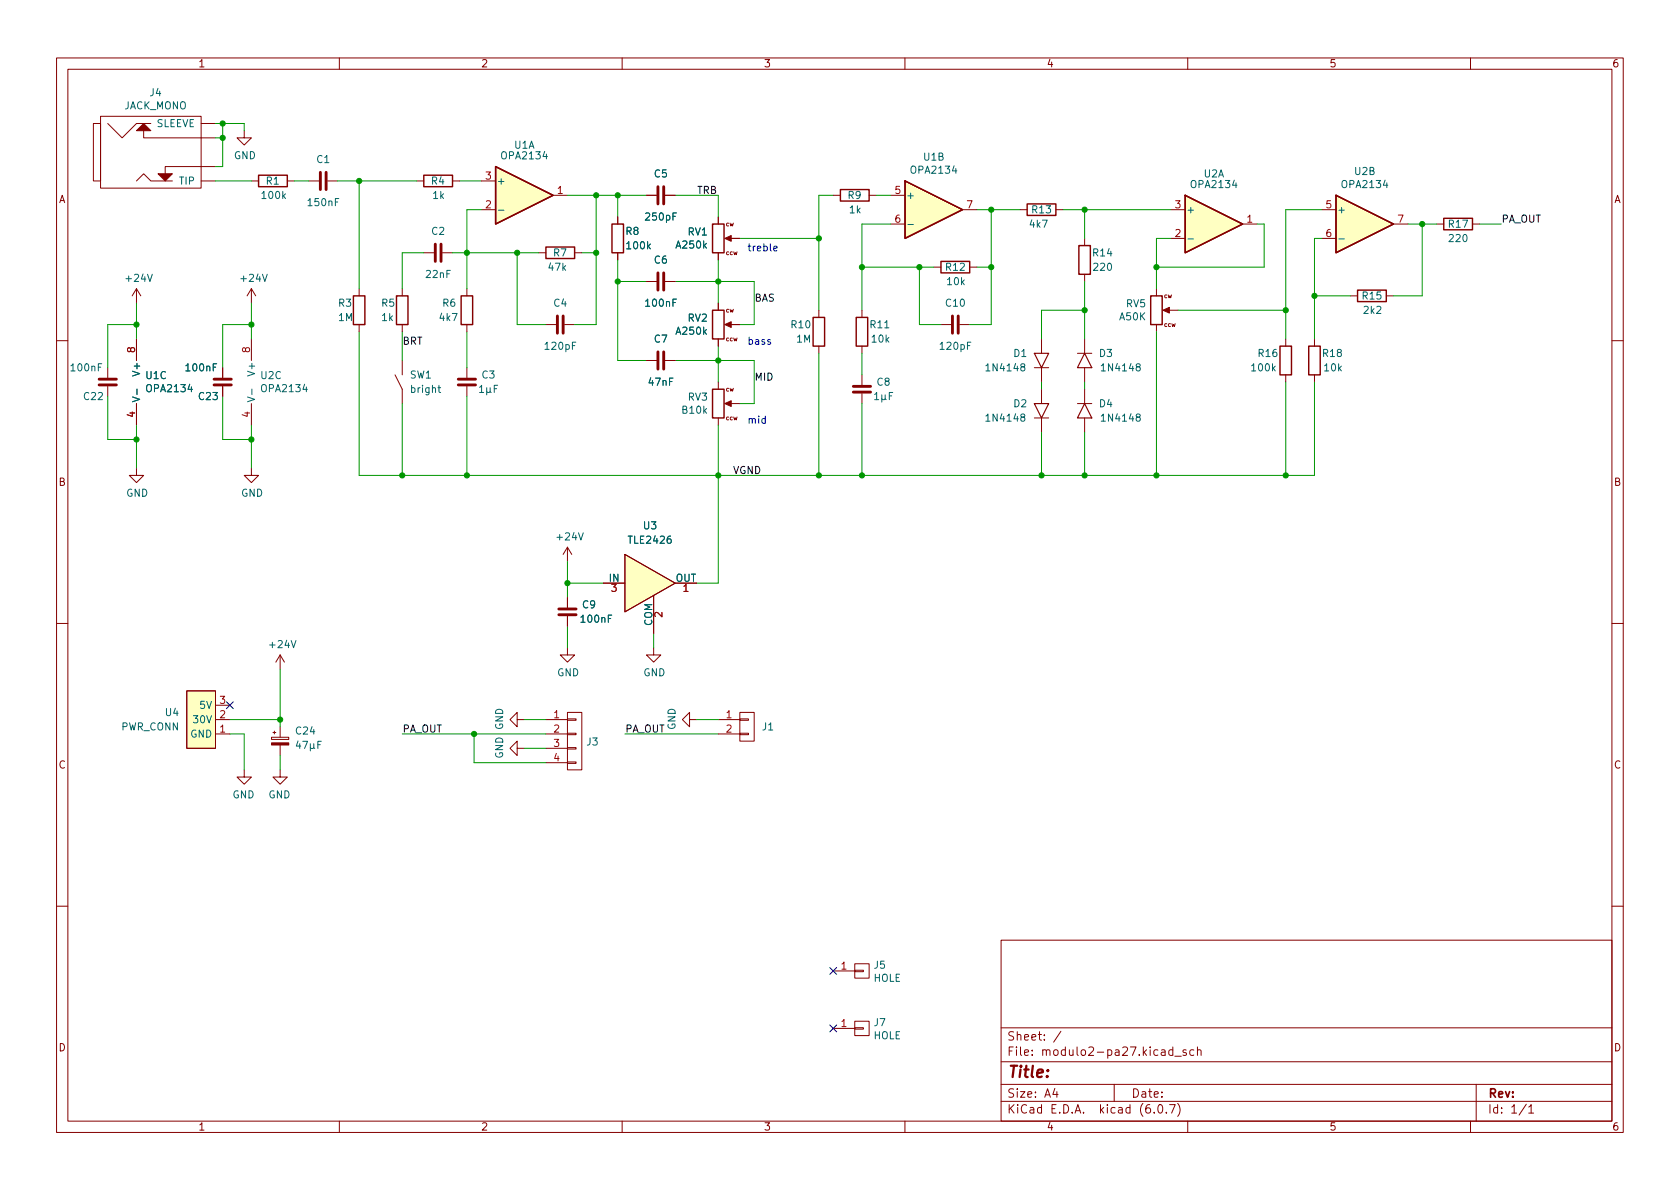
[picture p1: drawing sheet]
<svg xmlns="http://www.w3.org/2000/svg" width="297mm" height="210mm" viewBox="0 0 297 210" stroke-linecap="round" stroke-linejoin="round" font-family="sans-serif">
<g fill="none" stroke="#840000" stroke-width=".18">
<path d="M10 10.2h277v190.1h-277zM12 12.2h273v186.1h-273zM60 10.2v2M110 10.2v2M160 10.2v2M210 10.2v2M260 10.2v2M16.5 21.8h1.3v10.2h-1.3zM17.8 20.6h17.8v12.7h-17.8zM19 21.8l2.6 2.6 2.5-2.6h1.3M24.1 32l1.3-1.3 1.3 1.3h2.5M26.7 21.8h-1.3v2.6h12.7"/>
<path d="M35.6 21.8h2.5M35.6 32h2.5M38.1 29.5h-8.9v2.5h1.3M43.2 23.1v1.3h1.2l-1.2 1.2-1.3-1.2h1.3M44.4 32h1.3M50.8 32h1.3M54.6 32h1.8M57.9 32h1.8M73.7 32h1.2M80 32h1.3M85.1 37.1h2.5M85.1 32h2.5"/>
<path d="M97.8 34.5h2.5M109.2 38.3v1.3M114.3 34.5h1.8M117.6 34.5h1.8M127 38.3v1.3M147.3 34.5h1.3M153.7 34.5h1.2M157.5 39.6h2.5M157.5 34.5h2.5M170.2 37.1h2.5M180.3 37.1h1.3M186.7 37.1h1.3"/>
<path d="M207 37.1h2.5M219.7 39.6h2.5M233.7 37.1h2.5M246.4 39.6h2.5M254 39.6h1.3M260.3 39.6h1.3M24.1 51v2.6M24.1 59.9v3.8M24.1 51l-.7 1.3M24.1 51l.8 1.3M44.4 51v2.6M44.4 59.9v3.8"/>
<path d="M44.4 51l-.7 1.3M44.4 51l.8 1.3M63.5 51v1.3M63.5 57.4v1.3M71.1 51v1.3M71.1 57.4v1.3M74.9 44.7h1.8M78.2 44.7h1.8M82.5 51v1.3M82.5 57.4v1.3M95.2 44.7h1.3M96.5 57.4h1.8"/>
<path d="M99.8 57.4h1.8M101.6 44.7h1.3M109.2 44.7v1.3M114.3 49.8h1.8M117.6 49.8h1.8M127 44.7v1.3M127 53.6v1.3M127 59.9v1.3M128.8 57.4h2M128.8 42.2h2M144.8 54.9v1.2M152.4 54.9v1.2"/>
<path d="M165.1 47.2h1.3M166.4 57.4h1.7M169.7 57.4h1.7M171.4 47.2h1.3M184.1 59.9v2.6M191.8 42.2v1.2M191.8 48.5v1.3M191.8 59.9v2.6M204.5 51v1.3M204.5 57.4v1.3M206.2 54.9h2.1M207 42.2h2.5"/>
<path d="M227.3 59.9v1.3M232.4 59.9v1.3M233.7 42.2h2.5M238.8 52.3h1.2M245.1 52.3h1.3M10 60.2h2M19 65v1.8M19 68.3v1.8M24.1 71.4v3.8M39.4 65v1.8M39.4 68.3v1.8M44.4 71.4v3.8"/>
<path d="M69.8 66.3l1.3 2.5v2.6M71.1 63.7v2.6M82.5 65v1.8M82.5 68.3v1.8M114.3 63.7h1.8M117.6 63.7h1.8M127 67.6v1.2M127 73.9v1.3M128.8 71.4h2M144.8 61.2v1.3M152.4 61.2v1.3M152.4 66.3v1.8"/>
<path d="M152.4 69.6v1.8M182.9 65h2.5M182.9 73.9h2.5M184.1 65v2.6M184.1 68.8v2.6M184.1 73.9v2.5M190.5 62.5h2.5M190.5 71.4h2.5M191.8 65v2.6M191.8 68.8v2.6M191.8 73.9v2.5M227.3 66.3v1.3"/>
<path d="M232.4 66.3v1.3M285 60.2h2M24.1 82.8v1.3h1.3l-1.3 1.2-1.2-1.2h1.2M44.4 82.8v1.3h1.3l-1.3 1.2-1.2-1.2h1.2M100.3 96.8l-.7 1.2M100.3 96.8v2.5M100.3 96.8l.8 1.2M110.5 98l8.9 5.1-8.9 5.1zM10 110.2h2M49.5 115.8l-.7 1.3M49.5 115.8v2.6M49.5 115.8l.8 1.3"/>
<path d="M100.3 114.5v1.3h1.3l-1.3 1.3-1.2-1.3h1.2M100.3 105.7v1.7M100.3 109v1.7M106.7 103.1h3.8M115.6 114.5v1.3h1.2l-1.2 1.3-1.3-1.3h1.3M115.6 105.3v6.7M119.4 103.1h3.8M285 110.2h2M33 122.2h5.1v10.1h-5.1zM38.1 127.2h2.5M38.1 129.8h2.5M38.1 124.7h2.5"/>
<path d="M43.2 136.1v1.3h-1.3l1.3 1.3 1.2-1.3h-1.2M48 130.4h3.1v.4h-3.1zM48.3 129.5h.5M48.5 129.3v.5M49.5 136.1v1.3h-1.2l1.2 1.3 1.3-1.3h-1.3M49.5 128.5v1.9M49.5 131.7v1.9M91.4 127.2v1.3l-1.2-1.3 1.2-1.2v1.2h1.3M91.4 132.3v1.3l-1.2-1.3 1.2-1.2v1.2h1.3M96.5 127.2h3.8M96.5 129.8h3.8M96.5 132.3h3.8"/>
<path d="M96.5 134.9h3.8M100.3 132.2h1.6v.3h-1.6zM100.3 129.7h1.6v.2h-1.6zM100.3 126h2.6v10.1h-2.6zM100.3 134.7h1.6v.3h-1.6zM100.3 127.1h1.6v.3h-1.6zM121.9 127.2v1.3l-1.3-1.3 1.3-1.2v1.2h1.3M127 127.2h3.8M127 129.8h3.8M130.8 129.7h1.5v.2h-1.5zM130.8 127.1h1.5v.3h-1.5zM130.8 126h2.5v5.1h-2.5z"/>
<path d="M10 160.2h2M147.3 171.7h3.8M151.1 171.6h1.6v.2h-1.6zM151.1 170.4h2.6v2.6h-2.6zM177 166.3h108v32h-108zM285 160.2h2M60 198.3v2M110 198.3v2M147.3 181.9h3.8M151.1 181.7h1.6v.3h-1.6zM151.1 180.6h2.6v2.5h-2.6zM160 198.3v2"/>
<path d="M177 194.8h108M177 191.8h108M177 187.8h108M177 181.8h108M186.5 192.5l-.4 1h1M186.9 193v1M187.6 182.4l-1.3 1.9M197 191.8v3M204.1 196.7v.1M204.9 195.4l.2-.1a.81 .81 0 0 1 .6 .7 .81 .81 0 0 1-.3 .8h-.2a.81 .81 0 0 1-.6-.6 .81 .81 0 0 1 .3-.8zM206.2 196.7v.1M206.8 195.3h1l-.7 1.5"/>
<path d="M207.4 185.7l-.5-.1-.3 .3v.4l.2 .3h.6M207.4 185.1v1.5M207.7 186.8h1.2M208.2 195.1a1.72 1.72 0 0 1 0 2.3M209.7 185.7l-.3-.1-.3 .2 .1 .3 .5 .1v.4h-.6M210 198.3v2M211.1 185.7l-.5-.1-.2 .3v.4l.1 .3h.6M211.7 185.8l.2-.2 .4 .1 .1 .9M211.7 185.1v1.5M260 198.3v2M261 191.8v6.5M269.9 195.3l-1.3 1.9"/>
<path d="M270.3 195.8l.4-.5v1.5M270.3 196.8h.9"/>
</g>
<g fill="none" stroke="#840000" stroke-width=".25">
<path d="M45.7 31h5.1v2h-5.1zM74.9 31h5.1v2h-5.1zM87.6 29.5l10.2 5-10.2 5.1zM108.2 39.6h2v5.1h-2zM126 39.6h2v5.1h-2zM148.6 33.5h5.1v2.1h-5.1zM160 32l10.2 5.1-10.2 5.1zM181.6 36.1h5.1v2h-5.1zM209.5 34.5l10.2 5.1-10.2 5.1zM236.2 34.5l10.2 5.1-10.2 5.1zM255.3 38.6h5v2h-5zM62.5 52.3h2v5.1h-2z"/>
<path d="M70.1 52.3h2v5.1h-2zM81.5 52.3h2.1v5.1h-2.1zM96.5 43.7h5.1v2h-5.1zM126 54.9h2v5h-2zM143.8 56.1h2v5.1h-2zM151.4 56.1h2v5.1h-2zM166.4 46.2h5v2.1h-5zM190.8 43.4h2v5.1h-2zM203.5 52.3h2v5.1h-2zM240 51.3h5.1v2h-5.1zM126 68.8h2v5.1h-2zM226.3 61.2h2v5.1h-2z"/>
<path d="M231.4 61.2h2v5.1h-2z"/>
</g>
<g fill="none" stroke="#840000" stroke-width=".51">
<path d="M56.6 30.5v3M57.7 30.5v3M116.3 33v3.1M117.3 33v3.1M77 43.2v3M78 43.2v3M98.6 55.9v3M99.6 55.9v3M116.3 48.3v3M117.3 48.3v3M168.4 55.9v3M169.4 55.9v3"/>
<path d="M17.5 67.1h3.1M17.5 68.1h3.1M37.8 67.1h3.1M37.8 68.1h3.1M81 67.1h3.1M81 68.1h3.1M116.3 62.2v3.1M117.3 62.2v3.1M150.9 68.3h3M150.9 69.3h3M98.8 107.7h3.1M98.8 108.7h3.1"/>
</g>
<g fill="#840000" stroke="#840000" stroke-width=".18">
<path d="M25.4 21.8l1.3 1.3h-2.6z"/>
<path d="M27.9 30.7h2.6l-1.3 1.3z"/>
<path d="M205.6 54.9l1.2-.5v1z"/>
<path d="M128.1 71.4l1.2-.5v1z"/>
<path d="M48 131.4h3.1v.3h-3.1z"/>
<path d="M128.1 42.2l1.2-.5v1z"/>
<path d="M128.1 57.4l1.2-.5v1z"/>
</g>
<g fill="none" stroke="#006464" stroke-width=".18">
<path d="M88.1 37.2h1M160.5 39.7h1M210.1 42.2h.9M236.7 42.2h1M24.2 68.8v1M43.8 70.2l1.2 .4-1.2 .4M44.5 68.8v1M77.4 68.6h.5M77.6 68.1v1.1l.3 .2M84.8 68.5l.4-.4v1.3M84.8 69.4h.7M86.1 68.6v1.2"/>
<path d="M86.7 69.2l.1 .2M86.7 68.6l-.1 .7-.4 .1-.1-.2M87.4 68.7h.4M88 68.1h-.6v1.3M154.6 69.8l.4-.4v1.3M154.6 70.7h.8M155.9 69.8v1.3M156.5 70.5l.2 .2M156.5 69.8v.8l-.4 .1-.2-.2M157.2 70h.5M157.8 69.4h-.6v1.3M52.7 131l-.3 .9h.8"/>
<path d="M53 131.5v.9M53.5 131.1h.9l-.6 1.3M54.9 131.5v1.3M55.5 132.2l.2 .2M55.5 131.5l-.1 .8-.3 .1-.2-.2M56.2 131.7h.4M56.8 131.1h-.6v1.3"/>
</g>
<g fill="#ffffc2" stroke="#ffffc2" stroke-width=".18">
<path d="M209.5 34.5l10.2 5.1-10.2 5.1z"/>
<path d="M87.6 29.5l10.2 5-10.2 5.1z"/>
<path d="M236.2 34.5l10.2 5.1-10.2 5.1z"/>
<path d="M110.5 98l8.9 5.1-8.9 5.1z"/>
<path d="M33 122.2h5.1v10.1h-5.1z"/>
<path d="M160 32l10.2 5.1-10.2 5.1z"/>
</g>
<path d="M182.9 62.5h2.5l-1.3 2.5zM182.9 71.4h2.5l-1.3 2.5zM191.8 62.5l1.2 2.5h-2.5zM191.8 71.4l1.2 2.5h-2.5z" fill="none" stroke="#840000" stroke-width=".2"/>
<path d="M136.8 44l.6-.2v-.2l-.4-.1-.2 .2 .1 .6h.5" fill="none" stroke="#0000c2" stroke-width=".18"/>
<g fill="none" stroke="#009600" stroke-width=".18">
<path d="M38.1 21.8h5.1v1.3M38.1 24.4h1.3M38.1 32h6.3M39.4 21.8v7.7h-1.3M52.1 32h2.5M59.7 32h14M63.5 32v19M81.3 32h3.8M85.1 37.1h-2.6v13.9M100.3 34.5h14M105.4 34.5v22.9h-3.8M109.2 34.5v3.8"/>
<path d="M119.4 34.5h7.6v3.8M147.3 34.5h-2.5v20.4M154.9 34.5h2.6M157.5 39.6h-5.1v15.3M172.7 37.1h7.6M175.3 37.1v20.3h-3.9M188 37.1h19M191.8 37.1v5.1M222.2 39.6h1.3v7.6h-19M233.7 37.1h-6.4v22.8M248.9 39.6h5.1M251.5 39.6v12.7h-5.1"/>
<path d="M261.6 39.6h3.8M24.1 53.6v6.3M24.1 57.4h-5.1v7.6M44.4 53.6v6.3M44.4 57.4h-5v7.6M63.5 58.7v25.4h168.9v-16.5M71.1 58.7v5M74.9 44.7h-3.8v6.3M80 44.7h15.2M82.5 58.7v6.3M91.4 44.7v12.7h5.1M102.9 44.7h2.5"/>
<path d="M109.2 46v17.7h5.1M109.2 49.8h5.1M119.4 49.8h13.9v7.6h-2.5M127 46v7.6M130.8 42.2h14M152.4 47.2h12.7M162.6 47.2v10.2h3.8M172.7 47.2h2.6M191.8 54.9h-7.7v5M191.8 49.8v10.1M204.5 58.7v25.4M207 42.2h-2.5v8.8"/>
<path d="M208.3 54.9h19M232.4 52.3h6.4M233.7 42.2h-1.3v17.7M19 70.1v7.6h5.1M24.1 75.2v7.6M39.4 70.1v7.6h5M44.4 75.2v7.6M71.1 71.4v12.7M82.5 70.1v14M119.4 63.7h13.9v7.7h-2.5M127 61.2v6.4M127 75.2v27.9h-3.8"/>
<path d="M144.8 62.5v21.6M152.4 62.5v3.8M152.4 71.4v12.7M184.1 67.6v1.2M184.1 76.4v7.7M191.8 67.6v1.2M191.8 76.4v7.7M227.3 67.6v16.5M100.3 99.3v6.4M49.5 118.4v10.1M100.3 110.7v3.8M100.3 103.1h6.4"/>
<path d="M115.6 112v2.5M40.6 129.8h2.6v6.3M40.6 127.2h8.9M49.5 133.6v2.5M71.1 129.8h25.4M83.8 129.8v5.1h12.7M92.7 127.2h3.8M92.7 132.3h3.8M110.5 129.8h16.5M123.2 127.2h3.8"/>
</g>
<path d="M40 124.1l1.2 1.2M41.2 124.1l-1.2 1.2M146.7 171.1l1.2 1.2M147.9 171.1l-1.2 1.2M146.7 181.2l1.2 1.3M147.9 181.2l-1.2 1.3" fill="none" stroke="#000084" stroke-width=".18"/>
<g fill="#009600" stroke="#009600" stroke-width=".18">
<circle cx="109.2" cy="49.8" r=".46"/>
<circle cx="105.4" cy="34.5" r=".46"/>
<circle cx="109.2" cy="34.5" r=".46"/>
<circle cx="82.5" cy="44.7" r=".46"/>
<circle cx="91.4" cy="44.7" r=".46"/>
<circle cx="105.4" cy="44.7" r=".46"/>
<circle cx="152.4" cy="84.1" r=".46"/>
<circle cx="191.8" cy="84.1" r=".46"/>
<circle cx="144.8" cy="84.1" r=".46"/>
<circle cx="184.1" cy="84.1" r=".46"/>
<circle cx="152.4" cy="47.2" r=".46"/>
<circle cx="144.8" cy="42.2" r=".46"/>
<circle cx="162.6" cy="47.2" r=".46"/>
<circle cx="227.3" cy="84.1" r=".46"/>
<circle cx="204.5" cy="84.1" r=".46"/>
<circle cx="63.5" cy="32" r=".46"/>
<circle cx="44.4" cy="57.4" r=".46"/>
<circle cx="24.1" cy="57.4" r=".46"/>
<circle cx="39.4" cy="24.4" r=".46"/>
<circle cx="39.4" cy="21.8" r=".46"/>
<circle cx="44.4" cy="77.7" r=".46"/>
<circle cx="175.3" cy="47.2" r=".46"/>
<circle cx="175.3" cy="37.1" r=".46"/>
<circle cx="204.5" cy="47.2" r=".46"/>
<circle cx="191.8" cy="37.1" r=".46"/>
<circle cx="191.8" cy="54.9" r=".46"/>
<circle cx="82.5" cy="84.1" r=".46"/>
<circle cx="100.3" cy="103.1" r=".46"/>
<circle cx="127" cy="63.7" r=".46"/>
<circle cx="127" cy="84.1" r=".46"/>
<circle cx="71.1" cy="84.1" r=".46"/>
<circle cx="49.5" cy="127.2" r=".46"/>
<circle cx="24.1" cy="77.7" r=".46"/>
<circle cx="83.8" cy="129.8" r=".46"/>
<circle cx="127" cy="49.8" r=".46"/>
<circle cx="232.4" cy="52.3" r=".46"/>
<circle cx="227.3" cy="54.9" r=".46"/>
<circle cx="251.5" cy="39.6" r=".46"/>
</g>
<text font-size="2.8" fill="#840000" x="178" y="190.6">Title:</text>
<g font-size="2.1" fill="#840000">
<text x="178" y="184">Sheet: /</text>
<text x="178" y="186.7">File: modulo2-pa27.kicad_sch</text>
<text x="178" y="196.9">KiCad E.D.A. kicad (6.0.7)</text>
<text x="178" y="194.1">Size: A4</text>
<text x="200" y="194.1">Date:</text>
<text x="263" y="194.1">Rev:</text>
<text x="263" y="196.9">Id: 1/1</text>
</g>
<g font-size="1.8" fill="#840000">
<text x="35" y="11.9">1</text>
<text x="85" y="11.9">2</text>
<text x="135" y="11.9">3</text>
<text x="185" y="11.9">4</text>
<text x="235" y="11.9">5</text>
<text x="285" y="11.9">6</text>
<text x="10.3" y="35.9">A</text>
<text x="285.3" y="35.9">A</text>
<text x="10.3" y="85.9">B</text>
<text x="285.3" y="85.9">B</text>
<text x="10.3" y="135.9">C</text>
<text x="285.3" y="135.9">C</text>
<text x="10.3" y="185.9">D</text>
<text x="285.3" y="185.9">D</text>
<text x="35" y="199.9">1</text>
<text x="85" y="199.9">2</text>
<text x="135" y="199.9">3</text>
<text x="185" y="199.9">4</text>
<text x="235" y="199.9">5</text>
<text x="285" y="199.9">6</text>
</g>
<g font-size="1.8" fill="#006464">
<text x="26.5" y="17">J4</text>
<text x="21.9" y="19.3">JACK_MONO</text>
<text x="27.6" y="22.5">SLEEVE</text>
<text x="41.3" y="28.1">GND</text>
<text x="56" y="28.8">C1</text>
<text x="88.8" y="28.2">OPA2134</text>
<text x="90.9" y="26.3">U1A</text>
<text x="163.3" y="28.4">U1B</text>
<text x="31.8" y="32.6">TIP</text>
<text x="46.4" y="35.2">100k</text>
<text x="47.1" y="32.6">R1</text>
<text x="76.3" y="32.6">R4</text>
<text x="76.6" y="35.2">1k</text>
<text x="87.8" y="32.6">+</text>
<text x="115.7" y="31.4">C5</text>
<text x="150" y="35.2">R9</text>
<text x="160.1" y="35.2">+</text>
<text x="161.2" y="30.7">OPA2134</text>
<text x="210.7" y="33.2">OPA2134</text>
<text x="212.9" y="31.4">U2A</text>
<text x="237.4" y="33.2">OPA2134</text>
<text x="239.5" y="30.9">U2B</text>
<text x="54.6" y="36.4">150nF</text>
<text x="76.3" y="41.5">C2</text>
<text x="110.7" y="41.5">R8</text>
<text x="114.3" y="39">250pF</text>
<text x="121.6" y="41.6">RV1</text>
<text x="150.2" y="37.7">1k</text>
<text x="182.1" y="40.3">4k7</text>
<text x="182.5" y="37.7">R13</text>
<text x="209.7" y="37.7">+</text>
<text x="236.3" y="37.7">+</text>
<text x="256.2" y="40.3">R17</text>
<text x="97.1" y="47.9">47k</text>
<text x="97.9" y="45.3">R7</text>
<text x="110.9" y="44.1">100k</text>
<text x="115.7" y="46.6">C6</text>
<text x="119.7" y="43.9">A250k</text>
<text x="167.3" y="47.9">R12</text>
<text x="193.3" y="45.3">R14</text>
<text x="193.5" y="47.9">220</text>
<text x="256.3" y="42.8">220</text>
<text x="22.4" y="49.8">+24V</text>
<text x="42.7" y="49.8">+24V</text>
<text x="75.4" y="49.1">22nF</text>
<text x="167.5" y="50.4">10k</text>
<text x="240.9" y="53">R15</text>
<text x="59.9" y="56.8">1M</text>
<text x="59.9" y="54.2">R3</text>
<text x="67.5" y="54.2">R5</text>
<text x="67.5" y="56.8">1k</text>
<text x="77.8" y="56.8">4k7</text>
<text x="78.3" y="54.2">R6</text>
<text x="97.9" y="54.2">C4</text>
<text x="114.3" y="54.2">100nF</text>
<text x="119.7" y="59.2">A250k</text>
<text x="121.6" y="56.9">RV2</text>
<text x="140" y="58">R10</text>
<text x="153.9" y="58">R11</text>
<text x="167.3" y="54.2">C10</text>
<text x="198" y="56.6">A50K</text>
<text x="199.1" y="54.3">RV5</text>
<text x="241.2" y="55.5">2k2</text>
<text x="12.7" y="65.7">100nF</text>
<text x="33" y="65.7">100nF</text>
<text x="96.5" y="61.8">120pF</text>
<text x="115.7" y="60.6">C7</text>
<text x="140.9" y="60.6">1M</text>
<text x="154.2" y="60.6">10k</text>
<text x="166.4" y="61.8">120pF</text>
<text x="174.7" y="65.7">1N4148</text>
<text x="179.3" y="63.1">D1</text>
<text x="194.4" y="63.1">D3</text>
<text x="195.1" y="65.7">1N4148</text>
<text x="221.4" y="65.7">100k</text>
<text x="222.6" y="63.1">R16</text>
<text x="233.9" y="63.1">R18</text>
<text x="234.2" y="65.7">10k</text>
<text x="14.9" y="70.7">C22</text>
<text x="24.8" y="71.2" transform="rotate(-90 24.8 71.2)">V-</text>
<text x="24.8" y="66.1" transform="rotate(-90 24.8 66.1)">V+</text>
<text x="25.8" y="67">U1C</text>
<text x="26.1" y="69.3">OPA2134</text>
<text x="35.2" y="70.7">C23</text>
<text x="45.1" y="66.1" transform="rotate(-90 45.1 66.1)">V+</text>
<text x="46.1" y="67">U2C</text>
<text x="46.4" y="69.3">OPA2134</text>
<text x="72.5" y="66.9">SW1</text>
<text x="72.7" y="69.5">bright</text>
<text x="85.2" y="66.9">C3</text>
<text x="114.8" y="68.2">47nF</text>
<text x="121.7" y="70.8">RV3</text>
<text x="155.1" y="68.2">C8</text>
<text x="120.7" y="73.1">B10k</text>
<text x="174.7" y="74.5">1N4148</text>
<text x="179.3" y="72">D2</text>
<text x="194.4" y="72">D4</text>
<text x="195.1" y="74.5">1N4148</text>
<text x="22.3" y="87.8">GND</text>
<text x="42.6" y="87.8">GND</text>
<text x="98.6" y="95.5">+24V</text>
<text x="113.8" y="93.6">U3</text>
<text x="111.3" y="96.1">TLE2426</text>
<text x="103" y="107.6">C9</text>
<text x="107.7" y="102.9">IN</text>
<text x="119.4" y="102.9">OUT</text>
<text x="102.9" y="110.1">100nF</text>
<text x="115.3" y="110.7" transform="rotate(-90 115.3 110.7)">COM</text>
<text x="47.8" y="114.6">+24V</text>
<text x="98.5" y="119.6">GND</text>
<text x="113.7" y="119.6">GND</text>
<text x="35.4" y="125.3">5V</text>
<text x="21.4" y="129.2">PWR_CONN</text>
<text x="29.3" y="126.6">U4</text>
<text x="33.7" y="130.4">GND</text>
<text x="34.4" y="127.9">30V</text>
<text x="52.4" y="129.9">C24</text>
<text x="89" y="129.1" transform="rotate(-90 89 129.1)">GND</text>
<text x="103.8" y="131.8">J3</text>
<text x="119.4" y="129.1" transform="rotate(-90 119.4 129.1)">GND</text>
<text x="134.8" y="129.2">J1</text>
<text x="89" y="134.2" transform="rotate(-90 89 134.2)">GND</text>
<text x="41.1" y="141.2">GND</text>
<text x="47.4" y="141.2">GND</text>
<text x="154.4" y="173.6">HOLE</text>
<text x="154.6" y="171.3">J5</text>
<text x="154.4" y="183.8">HOLE</text>
<text x="154.6" y="181.5">J7</text>
</g>
<g font-size="1.8" fill="#a90000">
<text x="85.9" y="31.7">3</text>
<text x="98.6" y="34.3">1</text>
<text x="158.3" y="34.3">5</text>
<text x="85.9" y="36.8">2</text>
<text x="158.3" y="39.4">6</text>
<text x="171" y="36.8">7</text>
<text x="207.8" y="41.9">2</text>
<text x="207.8" y="36.8">3</text>
<text x="220.5" y="39.4">1</text>
<text x="234.5" y="36.8">5</text>
<text x="234.5" y="41.9">6</text>
<text x="247.2" y="39.4">7</text>
<text x="23.9" y="62.3" transform="rotate(-90 23.9 62.3)">8</text>
<text x="44.2" y="62.3" transform="rotate(-90 44.2 62.3)">8</text>
<text x="23.9" y="73.8" transform="rotate(-90 23.9 73.8)">4</text>
<text x="44.2" y="73.8" transform="rotate(-90 44.2 73.8)">4</text>
<text x="108.1" y="104.6">3</text>
<text x="120.8" y="104.6">1</text>
<text x="117.1" y="109.1" transform="rotate(-90 117.1 109.1)">2</text>
<text x="38.9" y="124.5">3</text>
<text x="38.9" y="129.5">1</text>
<text x="38.9" y="127">2</text>
<text x="97.9" y="127">1</text>
<text x="97.9" y="129.5">2</text>
<text x="128.4" y="127">1</text>
<text x="128.4" y="129.5">2</text>
<text x="97.9" y="132.1">3</text>
<text x="97.9" y="134.6">4</text>
<text x="148.7" y="171.4">1</text>
<text x="148.7" y="181.6">1</text>
</g>
<g font-size="1.8" fill="#0f0f0f">
<text x="123.2" y="34.3">TRB</text>
<text x="265.4" y="39.4">PA_OUT</text>
<text x="133.3" y="53.3">BAS</text>
<text x="71.1" y="60.9">BRT</text>
<text x="133.3" y="67.3">MID</text>
<text x="129.5" y="83.8">VGND</text>
<text x="71.1" y="129.5">PA_OUT</text>
<text x="110.5" y="129.5">PA_OUT</text>
</g>
<g font-size="1.8" fill="#0000c2">
<text x="132.1" y="44.4">treble</text>
<text x="132.1" y="60.9">bass</text>
<text x="132.1" y="74.9">mid</text>
</g>
<g font-size="1.1" fill="#840000">
<text x="128.3" y="40">cw</text>
<text x="128.4" y="45.1">ccw</text>
<text x="205.8" y="52.7">cw</text>
<text x="128.3" y="55.2">cw</text>
<text x="205.8" y="57.8">ccw</text>
<text x="128.4" y="60.3">ccw</text>
<text x="128.3" y="69.2">cw</text>
<text x="128.4" y="74.3">ccw</text>
</g>
</svg>
